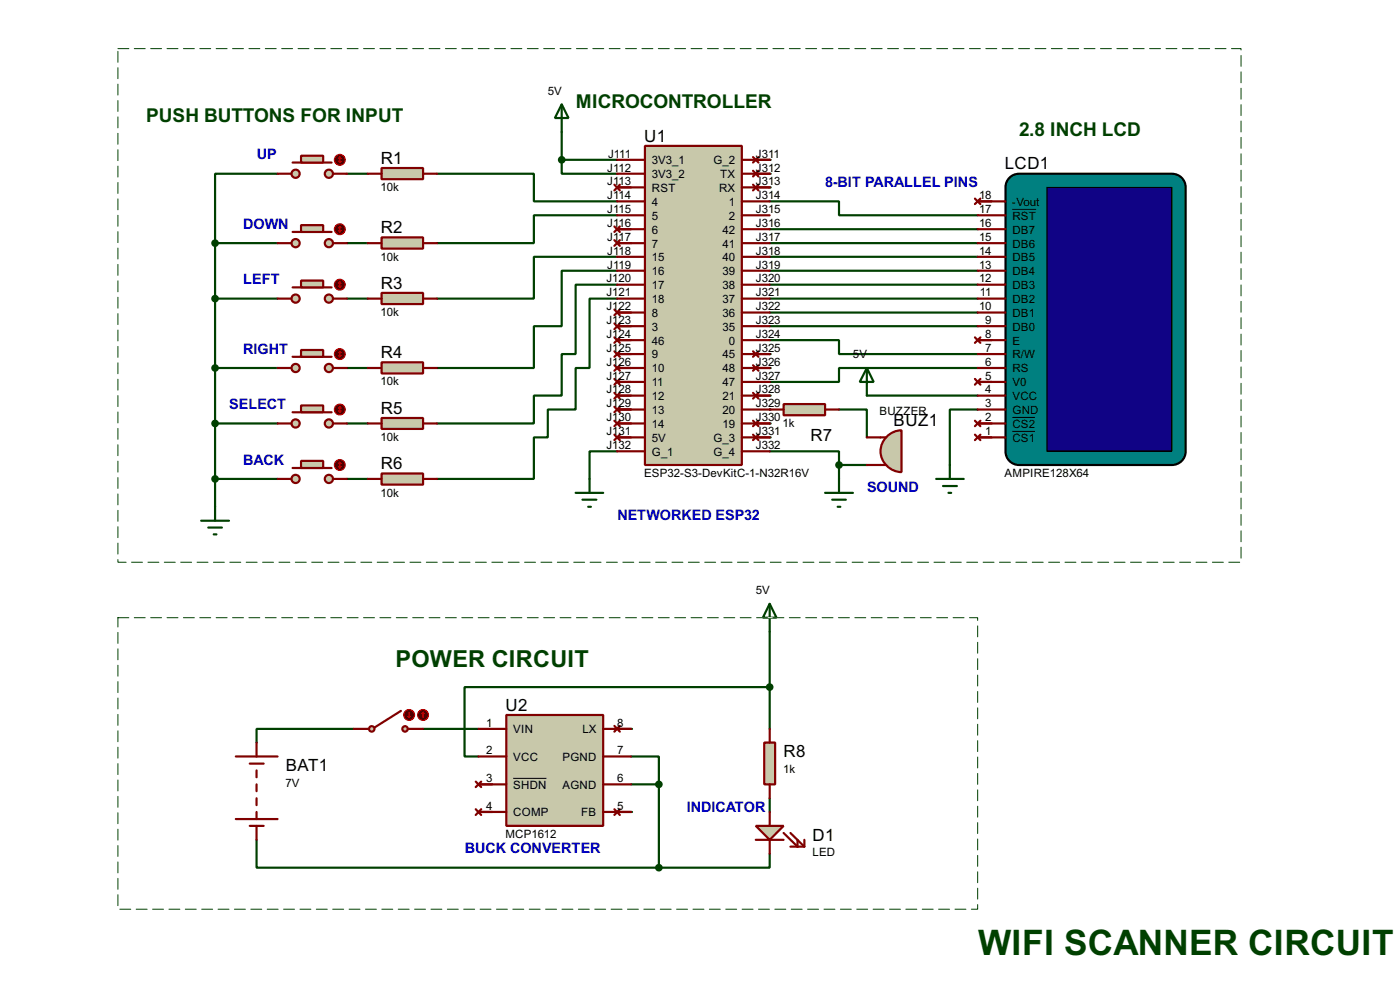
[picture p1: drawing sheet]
<svg xmlns="http://www.w3.org/2000/svg" width="256mm" height="180mm" viewBox="0 0 256 180" stroke-linecap="round" stroke-linejoin="round" font-family="sans-serif">
<g fill="none" stroke="#004000" stroke-width=".4">
<path d="M50.9 31.8h-11.5v12.7M63.6 31.8h3.8M102.9 24.2v5.1M39.4 44.5h11.5M39.4 54.7h11.5M39.4 44.5v48.3M63.6 44.5h3.8M63.6 54.7h3.8M39.4 67.4h11.5M39.4 77.5h11.5M63.6 67.4h3.8M63.6 77.5h3.8"/>
<path d="M153.7 75h5.1v5.1M158.8 72.4h20.3M179.1 75h-5.1v10.1M39.4 87.7h11.5M63.6 87.7h3.8M158.8 85.1h-5.1v2.6M141 115.6v17.8M64.8 133.4h-17.8v2.5M77.5 133.4h10.2M141 125.8h-55.9v12.7h2.6M47 153.7v5.1h73.7M120.7 143.6v15.2"/>
<path d="M141 156.3v2.5h-20.3M141 146.1v2.5"/>
</g>
<circle cx="115.6" cy="133.4" r=".2" fill="#004000"/>
<path d="M115.6 138.5h5.1v5.1h-5.1" fill="none" stroke="#004000" stroke-width=".4"/>
<circle cx="115.6" cy="148.6" r=".2" fill="#004000"/>
<path d="M80.1 31.8h17.7v5.1h15.3M113.1 29.3h-10.2v2.5h10.2M113.1 39.4h-15.3v5.1h-17.7M113.1 47h-15.3v7.7h-17.7M113.1 49.6h-10.2v10.1h-5.1v7.7h-17.7M113.1 52.1h-7.6v12.7h-2.6v7.6h-5.1v5.1h-17.7M113.1 54.7h-5.1v12.7h-2.5v7.6h-5.1v5.1h-2.6v7.6h-17.7M113.1 75h2.5M113.1 82.6h-5.1v5.1" fill="none" stroke="#004000" stroke-width=".4"/>
<g fill="#004000">
<circle cx="141" cy="29.3" r=".2"/>
<circle cx="141" cy="31.8" r=".2"/>
<circle cx="141" cy="34.3" r=".2"/>
</g>
<path d="M141 36.9h12.7v2.5h25.4M141 42h38.1M141 44.5h38.1M141 47h38.1M141 49.6h38.1M141 52.1h38.1M141 54.7h38.1M141 57.2h38.1M141 59.7h38.1M141 62.3h12.7v2.5h25.4" fill="none" stroke="#004000" stroke-width=".4"/>
<g fill="#004000">
<circle cx="141" cy="64.8" r=".2"/>
<circle cx="141" cy="67.4" r=".2"/>
</g>
<path d="M179.1 67.4h-25.4v2.5h-12.7" fill="none" stroke="#004000" stroke-width=".4"/>
<g fill="#004000">
<circle cx="141" cy="72.4" r=".2"/>
<circle cx="141" cy="75" r=".2"/>
<circle cx="141" cy="77.5" r=".2"/>
<circle cx="141" cy="80.1" r=".2"/>
</g>
<path d="M141 82.6h12.7v2.5" fill="none" stroke="#004000" stroke-width=".4"/>
<path d="M184.7 32.7a2.48 2.48 0 0 1 2-.9h28a2.49 2.49 0 0 1 2.5 2.5v48.3a2.48 2.48 0 0 1-2.5 2.5h-28a2.48 2.48 0 0 1-2.5-2.5v-48.3l.1-.6z" fill-rule="evenodd" fill="#008080" stroke="#000" stroke-width=".4"/>
<path d="M191.8 34.3h22.9v48.3h-22.9z" fill="#100385" stroke="#000" stroke-width=".25"/>
<g fill="none" stroke="#800000" stroke-width=".4">
<path d="M179.1 39.4h5.1M179.1 36.9h5.1M179.1 59.7h5.1M179.1 57.2h5.1M179.1 54.7h5.1M179.1 52.1h5.1M179.1 49.6h5.1M179.1 47h5.1M179.1 44.5h5.1M179.1 42h5.1M179.1 77.5h5.1M179.1 75h5.1"/>
<path d="M179.1 72.4h5.1M179.1 69.9h5.1M179.1 67.4h5.1M179.1 64.8h5.1M179.1 62.3h5.1M179.1 80.1h5.1"/>
</g>
<path d="M185.5 38.3h4.3M185.5 79h4.1M185.5 76.4h4.1" fill="none" stroke="#000" stroke-width=".18"/>
<path d="M105.5 90.2h5M106.7 91.5h2.6M107.8 92.8h.5M108 87.7v2.5" fill="none" stroke="#004000" stroke-width=".4"/>
<g fill="#c8c8aa" stroke="#800000" stroke-width=".4">
<circle cx="60.2" cy="31.8" r=".75"/>
<circle cx="54.1" cy="31.8" r=".75"/>
</g>
<path d="M53.6 29.8h7.2" fill="none" stroke="#800000" stroke-width=".4"/>
<path d="M55.2 28.5h4v1.3h-4z" fill="#c8c8aa" stroke="#800000" stroke-width=".4"/>
<path d="M50.9 31.8h2.5M61 31.8h2.6" fill="none" stroke="#800000" stroke-width=".4"/>
<circle cx="62.2" cy="29.3" r="1" fill="#400000" stroke="#f00" stroke-width=".2"/>
<path d="M62 29.5l.3 .3M62.3 28.8v1M62.3 28.8l-.3 .2M62.3 28.8l.2 .2M62.5 29.5l-.2 .3" fill="none" stroke="#f00" stroke-width=".2"/>
<g fill="#c8c8aa" stroke="#800000" stroke-width=".4">
<circle cx="60.2" cy="44.5" r=".75"/>
<circle cx="54.1" cy="44.5" r=".75"/>
</g>
<path d="M53.6 42.5h7.2" fill="none" stroke="#800000" stroke-width=".4"/>
<path d="M55.2 41.2h4v1.3h-4z" fill="#c8c8aa" stroke="#800000" stroke-width=".4"/>
<path d="M50.9 44.5h2.5M61 44.5h2.6" fill="none" stroke="#800000" stroke-width=".4"/>
<circle cx="62.2" cy="42" r="1" fill="#400000" stroke="#f00" stroke-width=".2"/>
<path d="M62 42.2l.3 .3M62.3 41.5v1M62.3 41.5l-.3 .2M62.3 41.5l.2 .2M62.5 42.2l-.2 .3" fill="none" stroke="#f00" stroke-width=".2"/>
<g fill="#c8c8aa" stroke="#800000" stroke-width=".4">
<circle cx="60.2" cy="54.7" r=".75"/>
<circle cx="54.1" cy="54.7" r=".75"/>
</g>
<path d="M53.6 52.6h7.2" fill="none" stroke="#800000" stroke-width=".4"/>
<path d="M55.2 51.4h4v1.2h-4z" fill="#c8c8aa" stroke="#800000" stroke-width=".4"/>
<path d="M50.9 54.7h2.5M61 54.7h2.6" fill="none" stroke="#800000" stroke-width=".4"/>
<circle cx="62.2" cy="52.1" r="1" fill="#400000" stroke="#f00" stroke-width=".2"/>
<path d="M62 52.4l.3 .2M62.3 51.6v1M62.3 51.6l-.3 .3M62.3 51.6l.2 .3M62.5 52.4l-.2 .2" fill="none" stroke="#f00" stroke-width=".2"/>
<g fill="#c8c8aa" stroke="#800000" stroke-width=".4">
<circle cx="60.2" cy="67.4" r=".75"/>
<circle cx="54.1" cy="67.4" r=".75"/>
</g>
<path d="M53.6 65.3h7.2" fill="none" stroke="#800000" stroke-width=".4"/>
<path d="M55.2 64.1h4v1.2h-4z" fill="#c8c8aa" stroke="#800000" stroke-width=".4"/>
<path d="M50.9 67.4h2.5M61 67.4h2.6" fill="none" stroke="#800000" stroke-width=".4"/>
<circle cx="62.2" cy="64.8" r="1" fill="#400000" stroke="#f00" stroke-width=".2"/>
<path d="M62 65.1l.3 .2M62.3 64.3v1M62.3 64.3l-.3 .3M62.3 64.3l.2 .3M62.5 65.1l-.2 .2" fill="none" stroke="#f00" stroke-width=".2"/>
<g fill="#c8c8aa" stroke="#800000" stroke-width=".4">
<circle cx="60.2" cy="77.5" r=".75"/>
<circle cx="54.1" cy="77.5" r=".75"/>
</g>
<path d="M53.6 75.5h7.2" fill="none" stroke="#800000" stroke-width=".4"/>
<path d="M55.2 74.2h4v1.3h-4z" fill="#c8c8aa" stroke="#800000" stroke-width=".4"/>
<path d="M50.9 77.5h2.5M61 77.5h2.6" fill="none" stroke="#800000" stroke-width=".4"/>
<circle cx="62.2" cy="75" r="1" fill="#400000" stroke="#f00" stroke-width=".2"/>
<path d="M62 75.2l.3 .3M62.3 74.5v1M62.3 74.5l-.3 .2M62.3 74.5l.2 .2M62.5 75.2l-.2 .3" fill="none" stroke="#f00" stroke-width=".2"/>
<g fill="#c8c8aa" stroke="#800000" stroke-width=".4">
<circle cx="60.2" cy="87.7" r=".75"/>
<circle cx="54.1" cy="87.7" r=".75"/>
</g>
<path d="M53.6 85.7h7.2" fill="none" stroke="#800000" stroke-width=".4"/>
<path d="M55.2 84.4h4v1.3h-4z" fill="#c8c8aa" stroke="#800000" stroke-width=".4"/>
<path d="M50.9 87.7h2.5M61 87.7h2.6" fill="none" stroke="#800000" stroke-width=".4"/>
<circle cx="62.2" cy="85.1" r="1" fill="#400000" stroke="#f00" stroke-width=".2"/>
<path d="M62 85.4l.3 .3M62.3 84.6v1.1M62.3 84.6l-.3 .3M62.3 84.6l.2 .3M62.5 85.4l-.2 .3" fill="none" stroke="#f00" stroke-width=".2"/>
<path d="M69.9 30.8h7.6v2h-7.6z" fill="#c8c8aa" stroke="#800000" stroke-width=".4"/>
<path d="M67.4 31.8h2.5M77.5 31.8h2.6" fill="none" stroke="#800000" stroke-width=".4"/>
<path d="M69.9 43.5h7.6v2h-7.6z" fill="#c8c8aa" stroke="#800000" stroke-width=".4"/>
<path d="M67.4 44.5h2.5M77.5 44.5h2.6" fill="none" stroke="#800000" stroke-width=".4"/>
<path d="M69.9 53.6h7.6v2.1h-7.6z" fill="#c8c8aa" stroke="#800000" stroke-width=".4"/>
<path d="M67.4 54.7h2.5M77.5 54.7h2.6" fill="none" stroke="#800000" stroke-width=".4"/>
<path d="M69.9 66.3h7.6v2.1h-7.6z" fill="#c8c8aa" stroke="#800000" stroke-width=".4"/>
<path d="M67.4 67.4h2.5M77.5 67.4h2.6" fill="none" stroke="#800000" stroke-width=".4"/>
<path d="M69.9 76.5h7.6v2h-7.6z" fill="#c8c8aa" stroke="#800000" stroke-width=".4"/>
<path d="M67.4 77.5h2.5M77.5 77.5h2.6" fill="none" stroke="#800000" stroke-width=".4"/>
<path d="M69.9 86.7h7.6v2h-7.6z" fill="#c8c8aa" stroke="#800000" stroke-width=".4"/>
<path d="M67.4 87.7h2.5M77.5 87.7h2.6" fill="none" stroke="#800000" stroke-width=".4"/>
<path d="M36.9 95.3h5.1M38.2 96.6h2.5M39.2 97.8h.5M39.4 92.8v2.5" fill="none" stroke="#004000" stroke-width=".4"/>
<g fill="#004000" stroke="#004000" stroke-width=".4">
<circle cx="39.4" cy="87.7" r=".5"/>
<circle cx="39.4" cy="77.5" r=".5"/>
<circle cx="39.4" cy="67.4" r=".5"/>
<circle cx="39.4" cy="54.7" r=".5"/>
<circle cx="39.4" cy="44.5" r=".5"/>
</g>
<path d="M162.5 79.9a3.8 3.8 0 0 1 2.7-1.1v7.6a3.8 3.8 0 0 1-3.6-2.3 3.8 3.8 0 0 1 .9-4.2z" fill-rule="evenodd" fill="#c8c8aa" stroke="#800000" stroke-width=".4"/>
<path d="M158.8 85.1h3.6M158.8 80.1h3.6" fill="none" stroke="#800000" stroke-width=".4"/>
<path d="M143.6 74h7.6v2h-7.6z" fill="#c8c8aa" stroke="#800000" stroke-width=".4"/>
<path d="M141 75h2.6M151.2 75h2.5M43.2 138.5h7.7M45.8 139.8h2.5M47 135.9v2.6M43.2 149.9h7.7M45.8 151.2h2.5M47 141v1.3M47 143.6v1.2M47 146.1v1.3M47 148.6v1.3M47 151.2v2.5" fill="none" stroke="#800000" stroke-width=".4"/>
<path d="M102.9 19.1l1.3 2.5h-2.5zM102.9 19.1v5.1M158.8 67.4l1.3 2.5h-2.6zM158.8 67.4v5M151.2 90.2h5.1M152.5 91.5h2.5M153.5 92.8h.5M153.7 87.7v2.5M171.5 87.7h5.1M172.8 89h2.5M173.8 90.2h.5M174 85.1v2.6" fill="none" stroke="#004000" stroke-width=".4"/>
<g fill="#004000" stroke="#004000" stroke-width=".4">
<circle cx="153.7" cy="85.1" r=".5"/>
<circle cx="102.9" cy="29.3" r=".5"/>
</g>
<path d="M138.5 151.2h5.1l-2.6 2.5z" fill="#c8c8aa" stroke="#800000" stroke-width=".4"/>
<path d="M138.5 153.7h5.1M141 148.6v2.6M141 153.7v2.6M143.6 152.5l2.5 2.5v-1.3M144.8 152.5l2.6 2.5M144.8 155h2.6M147.4 153.7v1.3" fill="none" stroke="#800000" stroke-width=".4"/>
<path d="M140 135.9h2v7.7h-2z" fill="#c8c8aa" stroke="#800000" stroke-width=".4"/>
<path d="M141 133.4v2.5M141 143.6v2.5" fill="none" stroke="#800000" stroke-width=".4"/>
<g fill="#c8c8aa" stroke="#800000" stroke-width=".4">
<circle cx="74.2" cy="133.4" r=".5"/>
<circle cx="68.1" cy="133.4" r=".5"/>
</g>
<path d="M64.8 133.4h2.8M73.5 130.1l-4.9 3.1M74.7 133.4h2.8" fill="none" stroke="#800000" stroke-width=".4"/>
<circle cx="74.9" cy="130.9" r="1" fill="#400000" stroke="#f00" stroke-width=".2"/>
<path d="M74.7 131.1l.3 .3M75 130.4v1M75.2 131.1l-.2 .3" fill="none" stroke="#f00" stroke-width=".2"/>
<circle cx="77.5" cy="130.9" r="1" fill="#400000" stroke="#f00" stroke-width=".2"/>
<path d="M77.5 130.4l-.2 .2M77.5 130.4l.3 .2M77.5 130.4v1" fill="none" stroke="#f00" stroke-width=".2"/>
<g fill="#004000" stroke="#004000" stroke-width=".4">
<circle cx="120.7" cy="158.8" r=".5"/>
<circle cx="120.7" cy="143.6" r=".5"/>
<circle cx="141" cy="125.8" r=".5"/>
</g>
<path d="M141 110.5l1.3 2.6h-2.5zM141 110.5v5.1" fill="none" stroke="#004000" stroke-width=".4"/>
<path d="M112.6 132.9l1 1M113.1 133.4h2.5M113.6 132.9l-1 1M87.2 143.1l1 1M87.2 148.1l1 1.1M87.7 143.6h2.5M87.7 148.6h2.5M88.2 143.1l-1 1M88.2 148.1l-1 1.1M112.6 148.1l1 1.1M113.1 148.6h2.5M113.6 148.1l-1 1.1" fill="none" stroke="#800000" stroke-width=".4"/>
<path d="M92.8 130.9h17.7v20.3h-17.7z" fill="#c8c8aa" stroke="#800000" stroke-width=".4"/>
<g fill="none" stroke="#800000" stroke-width=".4">
<path d="M112.6 33.8l1 1.1M113.1 34.3h2.5M113.6 33.8l-1 1.1M138 33.8l1 1.1M138 31.3l1 1M138 28.8l1 1M138.5 34.3h2.5M138.5 31.8h2.5M138.5 29.3h2.5M139 33.8l-1 1.1M139 31.3l-1 1M139 28.8l-1 1"/>
<path d="M178.6 36.4l1 1M179.1 36.9h2.6M179.6 36.4l-1 1M112.6 41.5l1 1M112.6 44l1 1M112.6 56.7l1 1M112.6 59.2l1 1.1M113.1 42h2.5M113.1 44.5h2.5M113.1 57.2h2.5M113.1 59.7h2.5M113.6 41.5l-1 1"/>
<path d="M113.6 44l-1 1M113.6 56.7l-1 1M113.6 59.2l-1 1.1M112.6 61.8l1 1M112.6 64.3l1 1M112.6 66.9l1 1M112.6 69.4l1 1M112.6 71.9l1 1.1M112.6 74.5l1 1M112.6 77l1 1M112.6 79.6l1 1M113.1 77.5h2.5"/>
<path d="M113.1 62.3h2.5M113.1 69.9h2.5M113.1 64.8h2.5M113.1 67.4h2.5M113.1 72.4h2.5M113.1 75h2.5M113.6 61.8l-1 1M113.6 64.3l-1 1M113.6 66.9l-1 1M113.6 69.4l-1 1M113.6 71.9l-1 1.1M113.6 74.5l-1 1"/>
<path d="M113.6 77l-1 1M113.6 79.6l-1 1M138 79.6l1 1M138 77l1 1M138 71.9l1 1.1M138 66.9l1 1M138 64.3l1 1M138.5 77.5h2.5M138.5 64.8h2.5M138.5 67.4h2.5M138.5 72.4h2.5M139 79.6l-1 1"/>
<path d="M139 77l-1 1M139 71.9l-1 1.1M139 66.9l-1 1M139 64.3l-1 1M178.6 77l1 1M178.6 79.6l1 1M178.6 61.8l1 1M178.6 69.4l1 1M179.1 77.5h2.6M179.1 62.3h2.6M179.1 69.9h2.6M179.6 77l-1 1"/>
<path d="M179.6 79.6l-1 1M179.6 61.8l-1 1M179.6 69.4l-1 1M113.1 80.1h2.5M138.5 80.1h2.5M179.1 80.1h2.6M87.7 133.4h5.1M87.7 138.5h5.1M110.5 133.4h5.1M110.5 138.5h5.1M87.7 143.6h5.1M87.7 148.6h5.1"/>
<path d="M110.5 143.6h5.1M110.5 148.6h5.1"/>
</g>
<path d="M94 142.5h6.1" fill="none" stroke="#000" stroke-width=".18"/>
<path d="M21.6 8.9h205.8v94h-205.8zM21.6 113.1h157.5v53.3h-157.5z" fill="none" stroke="#fff" stroke-width=".18"/>
<path d="M21.6 8.9h205.8v94h-205.8zM21.6 113.1h157.5v53.3h-157.5z" fill="none" stroke="#004000" stroke-width=".18" stroke-dasharray="2 1"/>
<path d="M118.2 26.7h17.7v58.4h-17.7z" fill-rule="evenodd" fill="#c8c8aa" stroke="#800000" stroke-width=".4"/>
<g fill="none" stroke="#800000" stroke-width=".4">
<path d="M113.1 29.3h5.1M113.1 31.8h5.1M113.1 34.3h5.1M113.1 36.9h5.1M113.1 39.4h5.1M135.9 29.3h5.1M135.9 31.8h5.1M135.9 34.3h5.1M135.9 36.9h5.1M135.9 39.4h5.1M113.1 42h5.1M113.1 44.5h5.1"/>
<path d="M113.1 47h5.1M113.1 49.6h5.1M113.1 52.1h5.1M113.1 54.7h5.1M113.1 57.2h5.1M113.1 59.7h5.1M135.9 42h5.1M135.9 44.5h5.1M135.9 47h5.1M135.9 49.6h5.1M135.9 52.1h5.1M135.9 54.7h5.1"/>
<path d="M135.9 57.2h5.1M135.9 59.7h5.1M113.1 62.3h5.1M113.1 64.8h5.1M113.1 67.4h5.1M113.1 69.9h5.1M113.1 72.4h5.1M113.1 75h5.1M113.1 77.5h5.1M135.9 62.3h5.1M135.9 64.8h5.1M135.9 67.4h5.1"/>
<path d="M135.9 69.9h5.1M135.9 72.4h5.1M135.9 75h5.1M135.9 77.5h5.1M113.1 80.1h5.1M113.1 82.6h5.1M135.9 80.1h5.1M135.9 82.6h5.1"/>
</g>
<text font-size="7.2" fill="#004000" x="179.2" y="174.9">WIFI SCANNER CIRCUIT</text>
<text font-size="4.8" fill="#004000" x="72.5" y="122.1">POWER CIRCUIT</text>
<g font-size="3.9" fill="#004000">
<text x="26.8" y="22.3">PUSH BUTTONS FOR INPUT</text>
<text x="105.5" y="19.8">MICROCONTROLLER</text>
<text x="186.7" y="24.8">2.8 INCH LCD</text>
</g>
<g font-size="3.5">
<text x="69.8" y="30">R1</text>
<text x="118" y="25.9">U1</text>
<text x="184.1" y="31">LCD1</text>
<text x="69.8" y="42.7">R2</text>
<text x="69.8" y="52.8">R3</text>
<text x="69.8" y="65.5">R4</text>
<text x="69.8" y="75.7">R5</text>
<text x="163.7" y="78">BUZ1</text>
<text x="148.5" y="80.8">R7</text>
<text x="69.8" y="85.9">R6</text>
<text x="92.6" y="130.1">U2</text>
<text x="52.4" y="141.2">BAT1</text>
<text x="143.6" y="138.6">R8</text>
<text x="148.9" y="153.9">D1</text>
</g>
<g font-size="3" fill="#0000c0">
<text x="47" y="29.2">UP</text>
<text x="151.2" y="34.2">8-BIT PARALLEL PINS</text>
<text x="44.5" y="41.9">DOWN</text>
<text x="44.5" y="52">LEFT</text>
<text x="44.5" y="64.7">RIGHT</text>
<text x="42" y="74.8">SELECT</text>
<text x="44.5" y="85">BACK</text>
<text x="113.1" y="95.2">NETWORKED ESP32</text>
<text x="158.8" y="90.1">SOUND</text>
<text x="125.8" y="148.6">INDICATOR</text>
<text x="85.1" y="156.2">BUCK CONVERTER</text>
</g>
<g font-size="2.4">
<text x="100.4" y="17.3">5V</text>
<text x="111.4" y="28.9">J111</text>
<text x="138.5" y="28.9">J311</text>
<text x="69.7" y="35">10k</text>
<text x="111.2" y="31.4">J112</text>
<text x="111.2" y="33.9">J113</text>
<text x="119.4" y="30">3V3_1</text>
<text x="119.4" y="32.6">3V3_2</text>
<text x="119.4" y="35.1">RST</text>
<text x="130.7" y="30">G_2</text>
<text x="131.7" y="35.1">RX</text>
<text x="131.9" y="32.6">TX</text>
<text x="138.5" y="31.4">J312</text>
<text x="138.5" y="33.9">J313</text>
<text x="111.2" y="36.5">J114</text>
<text x="111.2" y="39">J115</text>
<text x="111.2" y="41.6">J116</text>
<text x="119.4" y="37.7">4</text>
<text x="119.4" y="40.2">5</text>
<text x="133.5" y="37.7">1</text>
<text x="133.5" y="40.2">2</text>
<text x="138.5" y="36.5">J314</text>
<text x="138.5" y="39">J315</text>
<text x="138.5" y="41.6">J316</text>
<text x="179.4" y="41.6">16</text>
<text x="179.4" y="39">17</text>
<text x="179.4" y="36.5">18</text>
<text x="185.5" y="37.7">-Vout</text>
<text x="185.5" y="40.2">RST</text>
<text x="69.7" y="47.7">10k</text>
<text x="111.2" y="44.1">J117</text>
<text x="111.2" y="46.6">J118</text>
<text x="119.4" y="42.7">6</text>
<text x="119.4" y="45.3">7</text>
<text x="119.4" y="47.8">15</text>
<text x="132.4" y="42.7">42</text>
<text x="132.4" y="45.3">41</text>
<text x="132.4" y="47.8">40</text>
<text x="138.5" y="44.1">J317</text>
<text x="138.5" y="46.6">J318</text>
<text x="179.4" y="46.6">14</text>
<text x="179.4" y="44.1">15</text>
<text x="185.5" y="47.8">DB5</text>
<text x="185.5" y="45.3">DB6</text>
<text x="185.5" y="42.7">DB7</text>
<text x="111.1" y="51.7">J120</text>
<text x="111.2" y="49.2">J119</text>
<text x="119.4" y="50.4">16</text>
<text x="119.4" y="52.9">17</text>
<text x="132.4" y="50.4">39</text>
<text x="132.4" y="52.9">38</text>
<text x="138.5" y="49.2">J319</text>
<text x="138.5" y="51.7">J320</text>
<text x="179.4" y="51.7">12</text>
<text x="179.4" y="49.2">13</text>
<text x="185.5" y="52.9">DB3</text>
<text x="185.5" y="50.4">DB4</text>
<text x="69.7" y="57.9">10k</text>
<text x="111.1" y="54.3">J121</text>
<text x="111.1" y="56.8">J122</text>
<text x="111.1" y="59.3">J123</text>
<text x="119.4" y="55.4">18</text>
<text x="119.4" y="58">8</text>
<text x="132.4" y="55.4">37</text>
<text x="132.4" y="58">36</text>
<text x="138.5" y="54.3">J321</text>
<text x="138.5" y="56.8">J322</text>
<text x="138.5" y="59.3">J323</text>
<text x="179.4" y="56.8">10</text>
<text x="179.5" y="54.3">11</text>
<text x="180.5" y="59.3">9</text>
<text x="185.5" y="58">DB1</text>
<text x="185.5" y="55.4">DB2</text>
<text x="111.1" y="61.9">J124</text>
<text x="111.1" y="64.4">J125</text>
<text x="119.4" y="60.5">3</text>
<text x="119.4" y="63.1">46</text>
<text x="119.4" y="65.6">9</text>
<text x="132.4" y="60.5">35</text>
<text x="132.4" y="65.6">45</text>
<text x="133.5" y="63.1">0</text>
<text x="138.5" y="61.9">J324</text>
<text x="138.5" y="64.4">J325</text>
<text x="156.3" y="65.6">5V</text>
<text x="180.5" y="64.4">7</text>
<text x="180.5" y="61.9">8</text>
<text x="185.5" y="65.6">R/W</text>
<text x="185.5" y="63.1">E</text>
<text x="185.5" y="60.5">DB0</text>
<text x="69.7" y="70.6">10k</text>
<text x="111.1" y="67">J126</text>
<text x="111.1" y="69.5">J127</text>
<text x="111.1" y="72">J128</text>
<text x="119.4" y="68.1">10</text>
<text x="119.4" y="70.7">11</text>
<text x="132.4" y="68.1">48</text>
<text x="132.4" y="70.7">47</text>
<text x="138.5" y="67">J326</text>
<text x="138.5" y="69.5">J327</text>
<text x="138.5" y="72">J328</text>
<text x="180.5" y="72">4</text>
<text x="180.5" y="69.5">5</text>
<text x="180.5" y="67">6</text>
<text x="185.5" y="70.7">V0</text>
<text x="185.5" y="68.1">RS</text>
<text x="111.1" y="74.6">J129</text>
<text x="111.1" y="77.1">J130</text>
<text x="119.4" y="73.2">12</text>
<text x="119.4" y="75.8">13</text>
<text x="132.4" y="73.2">21</text>
<text x="132.4" y="75.8">20</text>
<text x="138.5" y="74.6">J329</text>
<text x="138.5" y="77.1">J330</text>
<text x="161.1" y="75.9">BUZZER</text>
<text x="180.5" y="77.1">2</text>
<text x="180.5" y="74.6">3</text>
<text x="185.5" y="75.8">GND</text>
<text x="185.5" y="73.2">VCC</text>
<text x="69.7" y="80.7">10k</text>
<text x="111.1" y="79.7">J131</text>
<text x="111.1" y="82.2">J132</text>
<text x="119.4" y="78.3">14</text>
<text x="119.4" y="80.8">5V</text>
<text x="119.4" y="83.4">G_1</text>
<text x="130.7" y="80.8">G_3</text>
<text x="130.7" y="83.4">G_4</text>
<text x="132.4" y="78.3">19</text>
<text x="138.5" y="79.7">J331</text>
<text x="138.5" y="82.2">J332</text>
<text x="143.4" y="78.2">1k</text>
<text x="180.5" y="79.7">1</text>
<text x="185.5" y="80.8">CS1</text>
<text x="185.5" y="78.3">CS2</text>
<text x="118" y="87.3">ESP32-S3-DevKitC-1-N32R16V</text>
<text x="184" y="87.3">AMPIRE128X64</text>
<text x="69.7" y="90.9">10k</text>
<text x="138.5" y="108.8">5V</text>
<text x="89.1" y="133">1</text>
<text x="94" y="134.2">VIN</text>
<text x="106.7" y="134.2">LX</text>
<text x="113.1" y="133">8</text>
<text x="89.1" y="138.1">2</text>
<text x="89.1" y="143.2">3</text>
<text x="94" y="139.3">VCC</text>
<text x="103" y="139.3">PGND</text>
<text x="113.1" y="138.1">7</text>
<text x="113.1" y="143.2">6</text>
<text x="143.5" y="141.6">1k</text>
<text x="52.3" y="144.1">7V</text>
<text x="89.1" y="148.2">4</text>
<text x="94" y="144.4">SHDN</text>
<text x="94" y="149.4">COMP</text>
<text x="103" y="144.4">AGND</text>
<text x="106.5" y="149.4">FB</text>
<text x="113.1" y="148.2">5</text>
<text x="92.6" y="153.4">MCP1612</text>
<text x="148.8" y="156.8">LED</text>
</g>
</svg>
